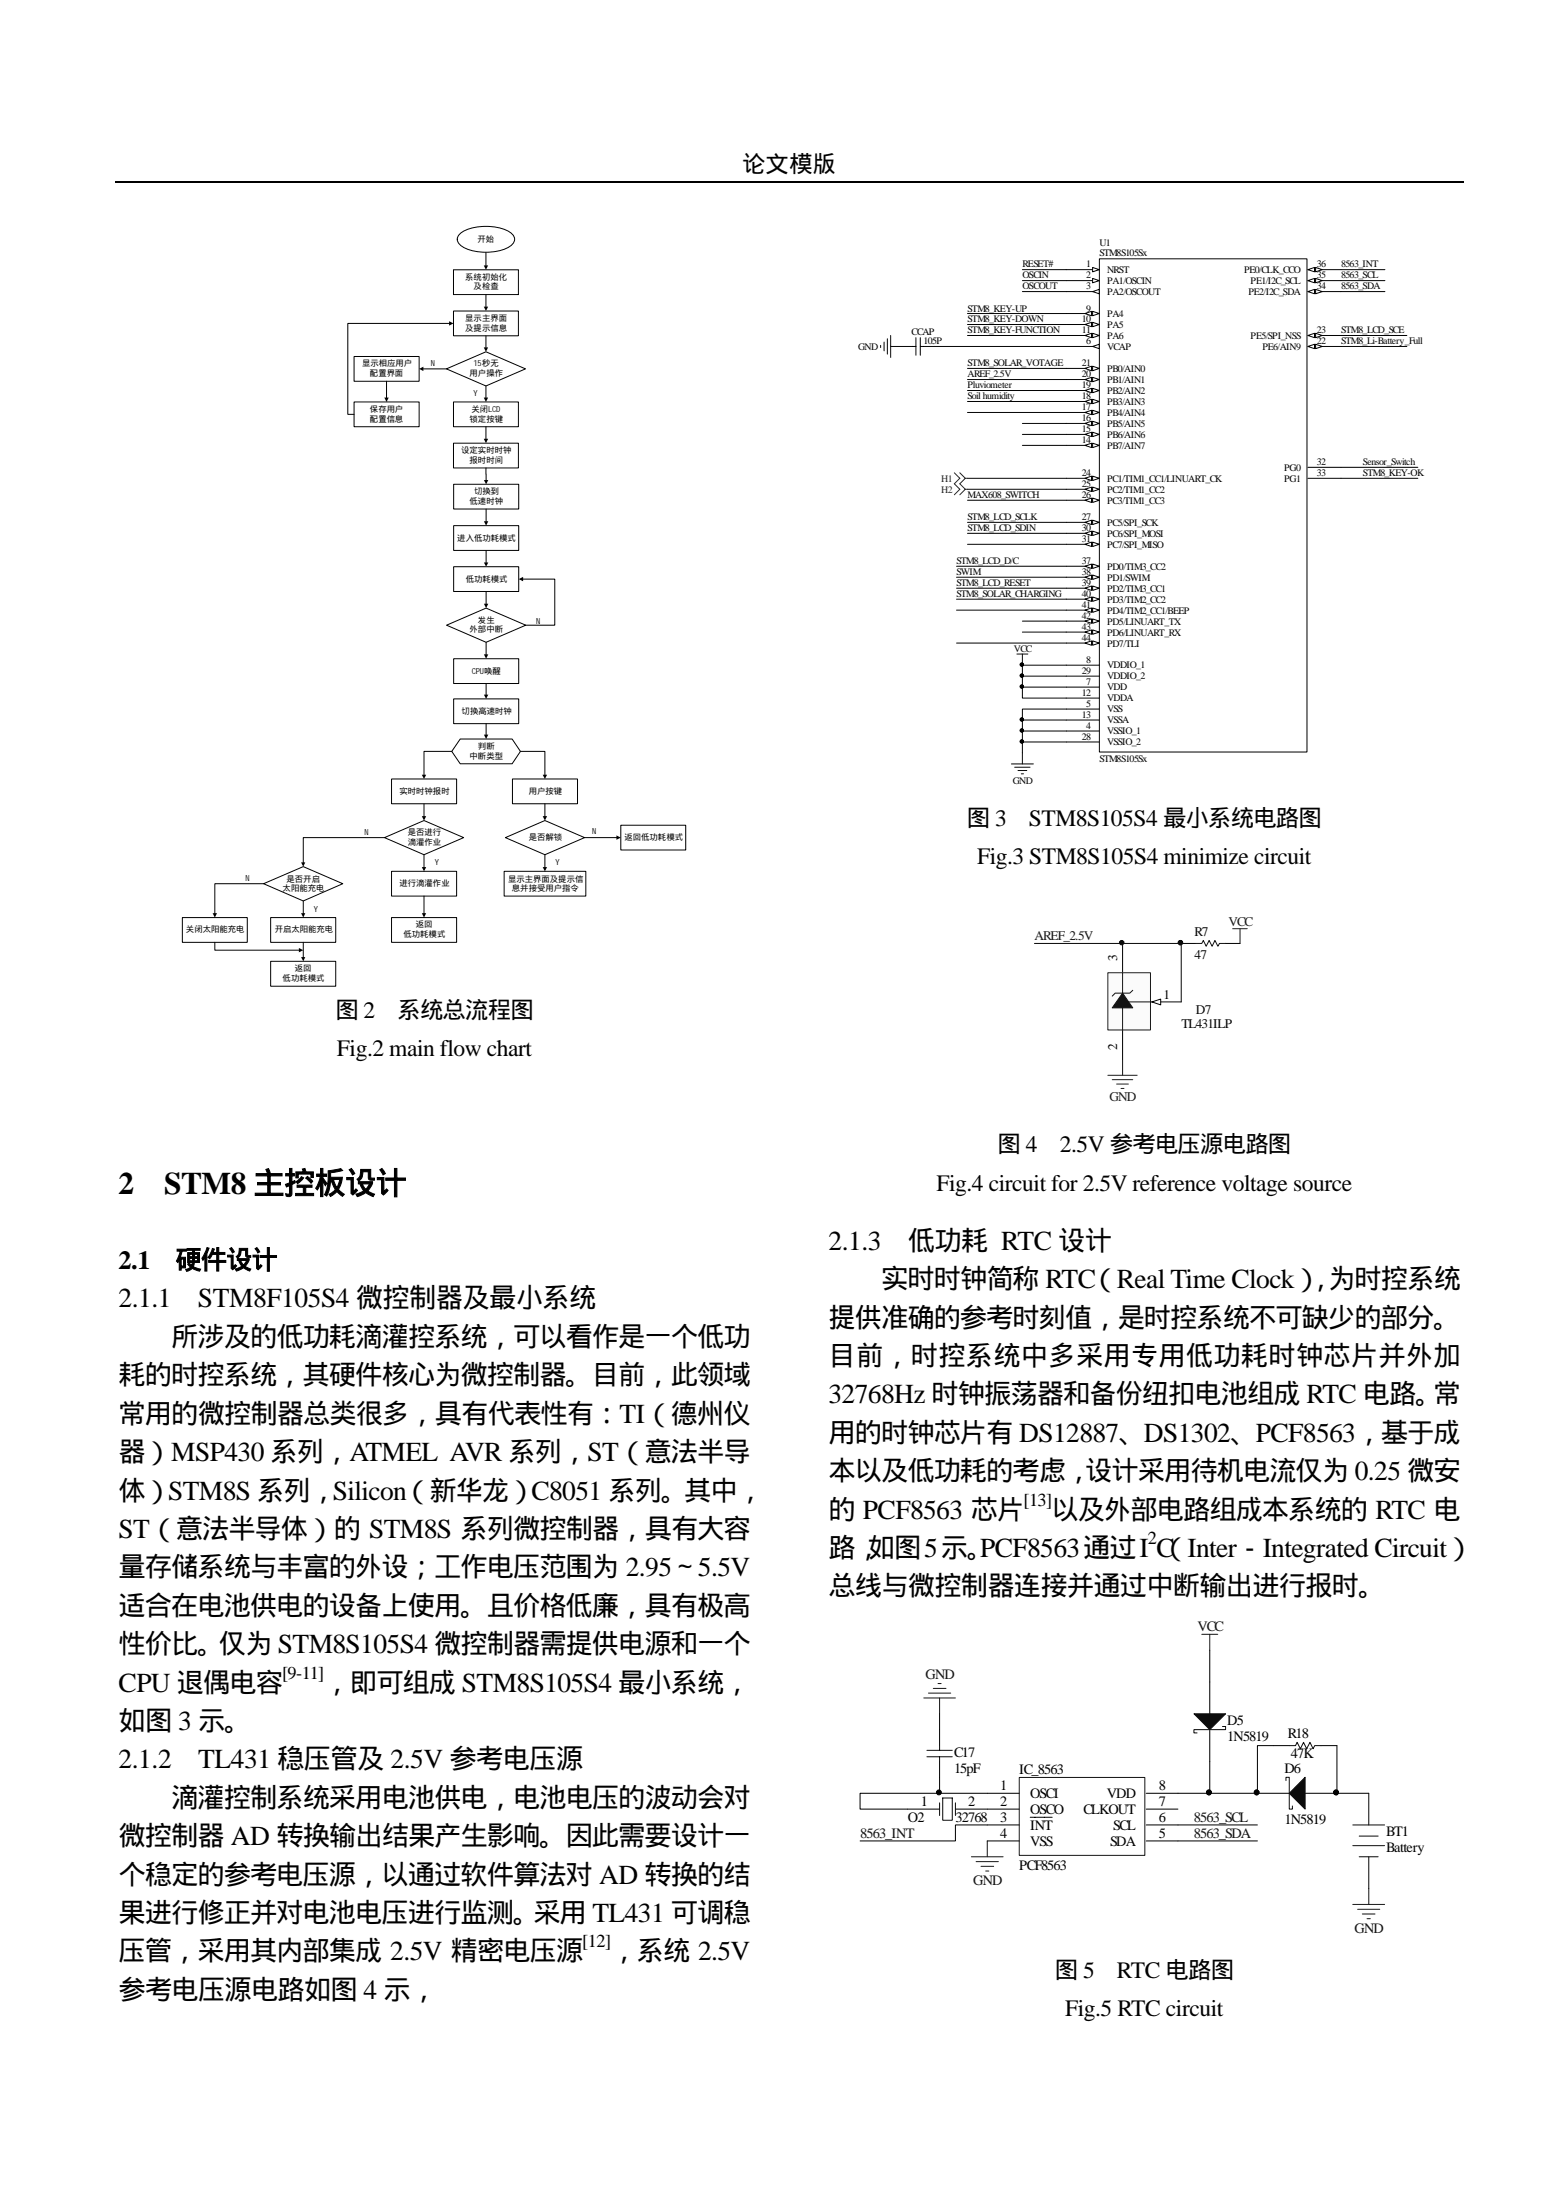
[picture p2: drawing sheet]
<svg xmlns="http://www.w3.org/2000/svg" width="210mm" height="297mm" viewBox="0 0 210 297" stroke-linecap="round" stroke-linejoin="round" font-family="sans-serif">
<path d="M15.5 24.6h182" fill="none" stroke="#000" stroke-width=".25"/>
<path d="M61.2 36.4h8.8v3.4h-8.8z" fill="#fff"/>
<path d="M61.2 36.4h8.8v3.4h-8.8zM65.6 34.1v1.8" fill="none" stroke="#000" stroke-width=".13"/>
<path d="M65.3 35.8h.6l-.3 .6z" fill="#000"/>
<path d="M62.1 31.5a6.7 6.7 0 0 1 7 0 .94 .94 0 0 1 0 1.6 6.7 6.7 0 0 1-7 0 .94 .94 0 0 1 0-1.6z" fill-rule="evenodd" fill="#fff"/>
<path d="M62.1 31.5a6.7 6.7 0 0 1 7 0 .94 .94 0 0 1 0 1.6 6.7 6.7 0 0 1-7 0 .94 .94 0 0 1 0-1.6z" fill="none" stroke="#000" stroke-width=".13"/>
<path d="M61.2 42h8.8v3.3h-8.8z" fill="#fff"/>
<path d="M65.6 39.8v1.7M61.2 42h8.8v3.3h-8.8z" fill="none" stroke="#000" stroke-width=".13"/>
<path d="M65.3 41.4h.6l-.3 .6z" fill="#000"/>
<path d="M60.3 49.8l5.3-2.3 5.3 2.3-5.3 2.3z" fill-rule="evenodd" fill="#fff"/>
<path d="M60.3 49.8l5.3-2.3 5.3 2.3-5.3 2.3z" fill="none" stroke="#000" stroke-width=".13"/>
<path d="M61.2 54.3h8.8v3.3h-8.8z" fill="#fff"/>
<path d="M61.2 54.3h8.8v3.3h-8.8zM65.6 45.3v1.7M65.6 52.1v1.7" fill="none" stroke="#000" stroke-width=".13"/>
<path d="M65.3 46.9h.6l-.3 .6zM65.3 53.7h.6l-.3 .6z" fill="#000"/>
<path d="M61.2 71h8.8v3.3h-8.8z" fill="#fff"/>
<path d="M61.2 71h8.8v3.3h-8.8z" fill="none" stroke="#000" stroke-width=".13"/>
<path d="M61.2 59.8h8.8v3.4h-8.8z" fill="#fff"/>
<path d="M61.2 59.8h8.8v3.4h-8.8z" fill="none" stroke="#000" stroke-width=".13"/>
<path d="M61.2 76.5h8.8v3.4h-8.8z" fill="#fff"/>
<path d="M65.6 57.6v1.7M61.2 76.5h8.8v3.4h-8.8zM65.6 74.3v1.7" fill="none" stroke="#000" stroke-width=".13"/>
<path d="M65.3 59.2h.6l-.3 .6zM65.3 75.9h.6l-.3 .6z" fill="#000"/>
<path d="M47.8 48.1h8.8v3.4h-8.8z" fill="#fff"/>
<path d="M47.8 48.1h8.8v3.4h-8.8zM57.1 49.8h3.2" fill="none" stroke="#000" stroke-width=".13"/>
<path d="M56.6 49.8l.5-.3v.6z" fill="#000"/>
<path d="M47.8 54.3h8.8v3.3h-8.8z" fill="#fff"/>
<path d="M47.8 54.3h8.8v3.3h-8.8z" fill="none" stroke="#000" stroke-width=".13"/>
<path d="M60.3 84.4l5.3-2.3 5.4 2.3-5.4 2.3z" fill-rule="evenodd" fill="#fff"/>
<path d="M60.3 84.4l5.3-2.3 5.4 2.3-5.4 2.3z" fill="none" stroke="#000" stroke-width=".13"/>
<path d="M61.2 88.9h8.8v3.4h-8.8z" fill="#fff"/>
<path d="M61.2 88.9h8.8v3.4h-8.8z" fill="none" stroke="#000" stroke-width=".13"/>
<path d="M61.2 94.4h8.8v3.3h-8.8z" fill="#fff"/>
<path d="M61.2 94.4h8.8v3.3h-8.8z" fill="none" stroke="#000" stroke-width=".13"/>
<path d="M62.1 99.8h7l1.2 1.7-1.2 1.6h-7l-1.1-1.6z" fill-rule="evenodd" fill="#fff"/>
<path d="M65.6 79.9v1.7M70.5 78.2h4.4v6.2h-3.9M62.1 99.8h7l1.2 1.7-1.2 1.6h-7l-1.1-1.6zM65.6 86.7v1.7M65.6 92.3v1.6M65.6 97.7v1.6" fill="none" stroke="#000" stroke-width=".13"/>
<path d="M70 78.2l.6-.3v.6zM65.3 81.5h.6l-.3 .6zM65.3 88.3h.6l-.3 .6zM65.3 93.8h.6l-.3 .6zM65.3 99.2h.6l-.3 .6z" fill="#000"/>
<path d="M52.9 105.2h8.7v3.3h-8.7z" fill="#fff"/>
<path d="M52.9 105.2h8.7v3.3h-8.7z" fill="none" stroke="#000" stroke-width=".13"/>
<path d="M69.2 105.2h8.8v3.3h-8.8z" fill="#fff"/>
<path d="M61 101.5h-3.8v3.2M69.2 105.2h8.8v3.3h-8.8zM70.3 101.5h3.3v3.2" fill="none" stroke="#000" stroke-width=".13"/>
<path d="M56.9 104.6h.6l-.3 .6zM73.3 104.6h.6l-.3 .6z" fill="#000"/>
<path d="M68.2 113.1l5.4-2.3 5.3 2.3-5.3 2.3z" fill-rule="evenodd" fill="#fff"/>
<path d="M68.2 113.1l5.4-2.3 5.3 2.3-5.3 2.3zM73.6 108.5v1.8" fill="none" stroke="#000" stroke-width=".13"/>
<path d="M73.3 110.2h.6l-.3 .6z" fill="#000"/>
<path d="M51.9 113.1l5.3-2.3 5.4 2.3-5.4 2.3z" fill-rule="evenodd" fill="#fff"/>
<path d="M51.9 113.1l5.3-2.3 5.4 2.3-5.4 2.3zM57.2 108.5v1.8" fill="none" stroke="#000" stroke-width=".13"/>
<path d="M56.9 110.2h.6l-.3 .6z" fill="#000"/>
<path d="M52.9 117.6h8.7v3.4h-8.7z" fill="#fff"/>
<path d="M52.9 117.6h8.7v3.4h-8.7zM57.2 115.4v1.7M78.9 113.1h4.4" fill="none" stroke="#000" stroke-width=".13"/>
<path d="M56.9 117.1h.6l-.3 .5zM83.2 112.8l.6 .3-.6 .3z" fill="#000"/>
<path d="M68.1 117.6h11v3.4h-11z" fill="#fff"/>
<path d="M68.1 117.6h11v3.4h-11z" fill="none" stroke="#000" stroke-width=".13"/>
<path d="M52.9 123.9h8.7v3.3h-8.7z" fill="#fff"/>
<path d="M52.2 51.5v2.3M60.7 43.7h-13.8v12.2h.9M73.6 115.4v1.7M52.9 123.9h8.7v3.3h-8.7zM57.2 121v2.4" fill="none" stroke="#000" stroke-width=".13"/>
<path d="M51.9 53.7h.6l-.3 .6zM60.6 43.4l.6 .3-.6 .3zM73.3 117.1h.6l-.3 .5zM56.9 123.3h.6l-.3 .6z" fill="#000"/>
<path d="M83.8 111.4h8.8v3.4h-8.8z" fill="#fff"/>
<path d="M83.8 111.4h8.8v3.4h-8.8z" fill="none" stroke="#000" stroke-width=".13"/>
<path d="M61.2 65.4h8.8v3.3h-8.8z" fill="#fff"/>
<path d="M61.2 65.4h8.8v3.3h-8.8zM65.6 63.2v1.7M65.6 68.7v1.7M51.9 113.1h-11v3.4" fill="none" stroke="#000" stroke-width=".13"/>
<path d="M65.3 64.8h.6l-.3 .6zM65.3 70.4h.6l-.3 .6zM40.6 116.4h.6l-.3 .6z" fill="#000"/>
<path d="M35.6 119.3l5.3-2.3 5.4 2.3-5.4 2.3z" fill-rule="evenodd" fill="#fff"/>
<path d="M35.6 119.3l5.3-2.3 5.4 2.3-5.4 2.3z" fill="none" stroke="#000" stroke-width=".13"/>
<path d="M36.5 123.9h8.8v3.3h-8.8z" fill="#fff"/>
<path d="M36.5 123.9h8.8v3.3h-8.8zM40.9 121.6v1.8" fill="none" stroke="#000" stroke-width=".13"/>
<path d="M40.6 123.3h.6l-.3 .6z" fill="#000"/>
<path d="M36.5 129.8h8.8v3.4h-8.8z" fill="#fff"/>
<path d="M36.5 129.8h8.8v3.4h-8.8zM40.9 127.2v2.1" fill="none" stroke="#000" stroke-width=".13"/>
<path d="M40.6 129.2h.6l-.3 .6z" fill="#000"/>
<path d="M24.6 123.9h8.8v3.3h-8.8z" fill="#fff"/>
<g fill="none" stroke="#000" stroke-width=".13">
<path d="M138 36.4h5.9M138 37.9h5.9M138 39.4h5.9M181 36.4h5.9M181 37.9h5.9M181 39.4h5.9M121.7 46.8h1.9M123.6 45.6v2.4M124.2 46.8h19.7M124.2 45.6v2.4M130.6 55.7h13.3M138 57.2h5.9"/>
<path d="M138 58.7h5.9M181 45.3h8.9M181 46.8h8.9M138 60.1h5.9M181 63.1h10.4M181 64.6h10.4M138 91.3v1.5h5.9M138 98.7v1.5h5.9M138 83.9h5.9M138 85.3h5.9M143.9 97.2h-5.9v1.5h5.9M143.9 95.7h-5.9v1.5"/>
<path d="M35.6 119.3h-6.6v4.1M24.6 123.9h8.8v3.3h-8.8zM29 127.2v1.1h11.4"/>
</g>
<path d="M28.7 123.3h.6l-.3 .6zM40.3 128l.6 .3-.6 .3z" fill="#000"/>
<path d="M118.9 46.6v.3M119.3 46.2v1.2M119.8 45.7v2.1M120.2 45.3v3M120.2 46.8h1.5M137.3 88.3h1.4M138 88.3v1.5M136.5 103.1h3M137 103.6h2M137.4 104h1.2M137.9 104.5h.3M138 101.7v1.4" fill="none" stroke="#050505" stroke-width=".13"/>
<g fill="#000" stroke="#000" stroke-width=".13">
<path d="M137.8 97l.1-.1 .2 .1v.3h-.3l-.1-.1z" fill-rule="evenodd"/>
<path d="M137.8 98.5l.1-.1 .2 .1v.3h-.3l-.1-.2z" fill-rule="evenodd"/>
<path d="M137.8 97l.1-.1 .2 .1v.3h-.3l-.1-.1z" fill-rule="evenodd"/>
<path d="M137.8 89.6h.3v.3l-.2 .1-.1-.1-.1-.2z" fill-rule="evenodd"/>
<path d="M137.8 92.5h.3v.4h-.2h-.1l-.1-.2z" fill-rule="evenodd"/>
<path d="M137.8 91.1h.3v.3h-.2h-.1l-.1-.2z" fill-rule="evenodd"/>
<path d="M137.8 98.5l.1-.1 .2 .1v.3h-.3l-.1-.2z" fill-rule="evenodd"/>
<circle cx="137.9" cy="100.1" r=".22"/>
</g>
<path d="M148.4 35h28v66.5h-28z" fill="#fff"/>
<path d="M148.4 34.9h28v66.6h-28z" fill="none" stroke="#050505" stroke-width=".13"/>
<path d="M143.9 36.4h4.5" fill="none" stroke="#000" stroke-width=".13"/>
<path d="M147.5 36.1l.9 .3-.9 .3z" fill="#fff" stroke="#000" stroke-width=".13"/>
<path d="M143.9 37.9h4.5" fill="none" stroke="#000" stroke-width=".13"/>
<path d="M147.5 37.6l.9 .3-.9 .3z" fill="#fff" stroke="#000" stroke-width=".13"/>
<path d="M143.9 39.4h4.5" fill="none" stroke="#000" stroke-width=".13"/>
<path d="M147.5 39.4l.9-.3v.6z" fill="#fff" stroke="#000" stroke-width=".13"/>
<path d="M143.9 42.3h4.5" fill="none" stroke="#000" stroke-width=".13"/>
<g fill="#fff" stroke="#000" stroke-width=".13">
<path d="M147.5 42l.9 .3-.9 .3z"/>
<path d="M146.5 42.3l.8-.3v.6z"/>
</g>
<path d="M143.9 43.8h4.5" fill="none" stroke="#000" stroke-width=".13"/>
<g fill="#fff" stroke="#000" stroke-width=".13">
<path d="M147.5 43.5l.9 .3-.9 .3z"/>
<path d="M146.5 43.8l.8-.3v.6z"/>
</g>
<path d="M143.9 45.3h4.5" fill="none" stroke="#000" stroke-width=".13"/>
<g fill="#fff" stroke="#000" stroke-width=".13">
<path d="M147.5 45l.9 .3-.9 .3z"/>
<path d="M146.5 45.3l.8-.3v.6z"/>
</g>
<path d="M143.9 46.8h4.5" fill="none" stroke="#000" stroke-width=".13"/>
<path d="M147.5 46.8l.9-.3v.6z" fill="#fff" stroke="#000" stroke-width=".13"/>
<path d="M143.9 49.7h4.5" fill="none" stroke="#000" stroke-width=".13"/>
<g fill="#fff" stroke="#000" stroke-width=".13">
<path d="M147.5 49.4l.9 .3-.9 .4z"/>
<path d="M146.5 49.7l.8-.3v.7z"/>
</g>
<path d="M143.9 51.2h4.5" fill="none" stroke="#000" stroke-width=".13"/>
<g fill="#fff" stroke="#000" stroke-width=".13">
<path d="M147.5 50.9l.9 .3-.9 .3z"/>
<path d="M146.5 51.2l.8-.3v.6z"/>
</g>
<path d="M143.9 52.7h4.5" fill="none" stroke="#000" stroke-width=".13"/>
<g fill="#fff" stroke="#000" stroke-width=".13">
<path d="M147.5 52.4l.9 .3-.9 .3z"/>
<path d="M146.5 52.7l.8-.3v.6z"/>
</g>
<path d="M143.9 54.2h4.5" fill="none" stroke="#000" stroke-width=".13"/>
<g fill="#fff" stroke="#000" stroke-width=".13">
<path d="M147.5 53.9l.9 .3-.9 .3z"/>
<path d="M146.5 54.2l.8-.3v.6z"/>
</g>
<path d="M143.9 55.7h4.5" fill="none" stroke="#000" stroke-width=".13"/>
<g fill="#fff" stroke="#000" stroke-width=".13">
<path d="M147.5 55.4l.9 .3-.9 .3z"/>
<path d="M146.5 55.7l.8-.3v.6z"/>
</g>
<path d="M143.9 57.2h4.5" fill="none" stroke="#000" stroke-width=".13"/>
<g fill="#fff" stroke="#000" stroke-width=".13">
<path d="M147.5 56.9l.9 .3-.9 .3z"/>
<path d="M146.5 57.2l.8-.3v.6z"/>
</g>
<path d="M143.9 58.7h4.5" fill="none" stroke="#000" stroke-width=".13"/>
<g fill="#fff" stroke="#000" stroke-width=".13">
<path d="M147.5 58.4l.9 .3-.9 .2z"/>
<path d="M146.5 58.7l.8-.3v.5z"/>
</g>
<path d="M143.9 60.1h4.5" fill="none" stroke="#000" stroke-width=".13"/>
<g fill="#fff" stroke="#000" stroke-width=".13">
<path d="M147.5 59.8l.9 .3-.9 .3z"/>
<path d="M146.5 60.1l.8-.3v.6z"/>
</g>
<path d="M143.9 64.6h4.5" fill="none" stroke="#000" stroke-width=".13"/>
<g fill="#fff" stroke="#000" stroke-width=".13">
<path d="M147.5 64.3l.9 .3-.9 .3z"/>
<path d="M146.5 64.6l.8-.3v.6z"/>
</g>
<path d="M143.9 66.1h4.5" fill="none" stroke="#000" stroke-width=".13"/>
<g fill="#fff" stroke="#000" stroke-width=".13">
<path d="M147.5 65.8l.9 .3-.9 .3z"/>
<path d="M146.5 66.1l.8-.3v.6z"/>
</g>
<path d="M143.9 67.5h4.5" fill="none" stroke="#000" stroke-width=".13"/>
<g fill="#fff" stroke="#000" stroke-width=".13">
<path d="M147.5 67.2l.9 .3-.9 .3z"/>
<path d="M146.5 67.5l.8-.3v.6z"/>
</g>
<path d="M143.9 70.5h4.5" fill="none" stroke="#000" stroke-width=".13"/>
<g fill="#fff" stroke="#000" stroke-width=".13">
<path d="M147.5 70.2l.9 .3-.9 .3z"/>
<path d="M146.5 70.5l.8-.3v.6z"/>
</g>
<path d="M143.9 72h4.5" fill="none" stroke="#000" stroke-width=".13"/>
<g fill="#fff" stroke="#000" stroke-width=".13">
<path d="M147.5 71.7l.9 .3-.9 .3z"/>
<path d="M146.5 72l.8-.3v.6z"/>
</g>
<path d="M143.9 73.5h4.5" fill="none" stroke="#000" stroke-width=".13"/>
<g fill="#fff" stroke="#000" stroke-width=".13">
<path d="M147.5 73.2l.9 .3-.9 .3z"/>
<path d="M146.5 73.5l.8-.3v.6z"/>
</g>
<path d="M143.9 76.5h4.5" fill="none" stroke="#000" stroke-width=".13"/>
<g fill="#fff" stroke="#000" stroke-width=".13">
<path d="M147.5 76.2l.9 .3-.9 .3z"/>
<path d="M146.5 76.5l.8-.3v.6z"/>
</g>
<path d="M143.9 77.9h4.5" fill="none" stroke="#000" stroke-width=".13"/>
<g fill="#fff" stroke="#000" stroke-width=".13">
<path d="M147.5 77.6l.9 .3-.9 .3z"/>
<path d="M146.5 77.9l.8-.3v.6z"/>
</g>
<path d="M143.9 79.4h4.5" fill="none" stroke="#000" stroke-width=".13"/>
<g fill="#fff" stroke="#000" stroke-width=".13">
<path d="M147.5 79.1l.9 .3-.9 .3z"/>
<path d="M146.5 79.4l.8-.3v.6z"/>
</g>
<path d="M143.9 80.9h4.5" fill="none" stroke="#000" stroke-width=".13"/>
<g fill="#fff" stroke="#000" stroke-width=".13">
<path d="M147.5 80.6l.9 .3-.9 .3z"/>
<path d="M146.5 80.9l.8-.3v.6z"/>
</g>
<path d="M143.9 82.4h4.5" fill="none" stroke="#000" stroke-width=".13"/>
<g fill="#fff" stroke="#000" stroke-width=".13">
<path d="M147.5 82.1l.9 .3-.9 .3z"/>
<path d="M146.5 82.4l.8-.3v.6z"/>
</g>
<path d="M143.9 83.9h4.5" fill="none" stroke="#000" stroke-width=".13"/>
<g fill="#fff" stroke="#000" stroke-width=".13">
<path d="M147.5 83.6l.9 .3-.9 .3z"/>
<path d="M146.5 83.9l.8-.3v.6z"/>
</g>
<path d="M143.9 85.3h4.5" fill="none" stroke="#000" stroke-width=".13"/>
<g fill="#fff" stroke="#000" stroke-width=".13">
<path d="M147.5 85l.9 .3-.9 .3z"/>
<path d="M146.5 85.3l.8-.3v.6z"/>
</g>
<path d="M143.9 86.8h4.5" fill="none" stroke="#000" stroke-width=".13"/>
<g fill="#fff" stroke="#000" stroke-width=".13">
<path d="M147.5 86.5l.9 .3-.9 .3z"/>
<path d="M146.5 86.8l.8-.3v.6z"/>
</g>
<path d="M176.6 39.4h4.4M143.9 89.8h4.5M143.9 91.3h4.5M143.9 92.8h4.5M143.9 94.3h4.5M143.9 95.7h4.5M143.9 97.2h4.5M143.9 98.7h4.5M143.9 100.2h4.5" fill="none" stroke="#000" stroke-width=".13"/>
<g fill="#fff" stroke="#000" stroke-width=".13">
<path d="M176.6 39.4l.8-.3v.6z"/>
<path d="M177.6 39.1l.9 .3-.9 .3z"/>
</g>
<path d="M176.6 37.9h4.4" fill="none" stroke="#000" stroke-width=".13"/>
<g fill="#fff" stroke="#000" stroke-width=".13">
<path d="M176.6 37.9l.8-.3v.6z"/>
<path d="M177.6 37.6l.9 .3-.9 .3z"/>
</g>
<path d="M176.6 36.4h4.4" fill="none" stroke="#000" stroke-width=".13"/>
<g fill="#fff" stroke="#000" stroke-width=".13">
<path d="M176.6 36.4l.8-.3v.6z"/>
<path d="M177.6 36.1l.9 .3-.9 .3z"/>
</g>
<path d="M176.6 46.8h4.4" fill="none" stroke="#000" stroke-width=".13"/>
<g fill="#fff" stroke="#000" stroke-width=".13">
<path d="M176.6 46.8l.8-.3v.6z"/>
<path d="M177.6 46.5l.9 .3-.9 .3z"/>
</g>
<path d="M176.6 45.3h4.4" fill="none" stroke="#000" stroke-width=".13"/>
<g fill="#fff" stroke="#000" stroke-width=".13">
<path d="M176.6 45.3l.8-.3v.6z"/>
<path d="M177.6 45l.9 .3-.9 .3z"/>
</g>
<g fill="none" stroke="#000" stroke-width=".13">
<path d="M130.6 45.3h13.3M130.6 43.8h13.3M130.6 42.3h13.3M130.6 51.2h13.3M130.6 49.7h13.3M130.6 52.7h13.3M130.6 54.2h13.3M129.1 76.5h14.8M129.1 79.4h14.8M129.1 77.9h14.8M130.6 64.6h13.3M130.6 66.1h13.3"/>
<path d="M130.6 67.5h13.3M130.6 70.5h13.3M130.6 72h13.3M130.6 73.5h13.3M176.6 63.1h4.4M176.6 64.6h4.4M129.1 80.9h14.8M129.1 82.4h14.8M129.1 86.8h14.8M138 92.8v1.5h5.9M143.9 89.8h-5.9v1.5h5.9M138 100.2v1.5"/>
<path d="M155.5 135.3h3.9"/>
</g>
<g fill="#000" stroke="#000" stroke-width=".13">
<path d="M137.8 89.6h.3v.3l-.2 .1-.1-.1-.1-.2z" fill-rule="evenodd"/>
<path d="M137.8 91.1h.3v.3h-.2h-.1l-.1-.2z" fill-rule="evenodd"/>
<path d="M137.8 92.5h.3v.4h-.2h-.1l-.1-.2z" fill-rule="evenodd"/>
<circle cx="137.9" cy="100.1" r=".22"/>
</g>
<path d="M128.8 63.8l.8 .8-.8 .7 .8 .8-.8 .7M129.6 63.8l.7 .8M130.3 64.6l-.7 .7 .7 .8M130.3 64.6h.3M130.3 66.1l-.7 .7M130.3 66.1h.3" fill="none" stroke="#262626" stroke-width=".13"/>
<path d="M166.4 125.4h2M167.4 125.4v2" fill="none" stroke="#1b1b1b" stroke-width=".13"/>
<path d="M155.5 135.3l1.2-.4v.8z" fill="#fefefe" stroke="#000" stroke-width=".13"/>
<path d="M151.5 127.4v3.9M151.5 139.2v4" fill="none" stroke="#000" stroke-width=".13"/>
<path d="M149.6 131.4h5.7v7.7h-5.7z" fill="#fafafa"/>
<path d="M149.5 131.3h5.8v7.8h-5.8zM149.5 145.2h4M150.1 145.8h2.8M150.7 146.4h1.6M151.3 147h.4M151.5 143.2v2" fill="none" stroke="#1b1b1b" stroke-width=".13"/>
<path d="M151.5 131.3v7.9M152.3 135.3h3.2M152.9 133.7l-.4 .4h-2l-.4 .4M161.4 127.4h.8l.2-.4 .4 .8 .4-.8 .4 .8 .4-.8 .4 .8 .2-.4h.8" fill="none" stroke="#121212" stroke-width=".13"/>
<path d="M151.5 134.1l1.4 2h-2.8z" fill="#121212" stroke="#121212" stroke-width=".13"/>
<g fill="#090909" stroke="#090909" stroke-width=".13">
<circle cx="151.4" cy="127.3" r=".3"/>
<circle cx="159.3" cy="127.3" r=".3"/>
</g>
<path d="M159.4 127.4h2M165.4 127.4h2M126.8 233.5v2.2M126.8 237.8v2.2M163.3 227.1v4.3M163.3 233.5v4.3M171.9 235.7h2.1M178.3 235.7h2.2M169.7 242.1h4.3M176.2 242.1h4.3" fill="none" stroke="#000" stroke-width=".13"/>
<path d="M139.6 127.4h19.8v7.9" fill="none" stroke="#090909" stroke-width=".13"/>
<path d="M125.1 236.3h3.4M125.1 237.2h3.4M126.8 235.7v.6M126.8 237.2v.6M165 233.1h.4v.4h-4.2v.5h.4M174 235.7h.9l.2-.5 .4 .9 .5-.9 .4 .9 .4-.9 .4 .9 .3-.4h.8M173.6 240.4v-.4h.4v4.3h.5v-.5" fill="none" stroke="#0b0b0b" stroke-width=".13"/>
<g fill="none" stroke="#141414" stroke-width=".13">
<path d="M124.7 229.3h4.3M125.3 228.6h3M126 228h1.7M126.6 227.3h.4M126.8 229.3v2.1M162.2 220.7h2.2M163.3 220.7v2.1M131.1 250.7h4.3M131.8 251.4h3M132.4 252h1.7M133.1 252.6h.4M133.3 248.6v2.1"/>
<path d="M182.6 257.1h4.3M183.3 257.8h2.9M183.9 258.4h1.7M184.5 259.1h.5M184.8 255v2.1"/>
</g>
<g fill="#0b0b0b" stroke="#0b0b0b" stroke-width=".13">
<path d="M161.2 231.4h4.2l-2.1 2.1z"/>
<path d="M176.2 240v4.3l-2.2-2.2z"/>
</g>
<path d="M163.3 237.8v4.3h-4.3M171.9 235.7h-2.2v6.4h-6.4" fill="none" stroke="#010101" stroke-width=".13"/>
<g fill="#010101" stroke="#010101" stroke-width=".13">
<circle cx="163.2" cy="242" r=".33"/>
<circle cx="180.4" cy="242" r=".33"/>
<circle cx="169.6" cy="242" r=".32"/>
</g>
<path d="M137.6 240h16.9v10.5h-16.9z" fill="#fff"/>
<path d="M137.6 240h16.9v10.5h-16.9z" fill="none" stroke="#141414" stroke-width=".13"/>
<path d="M122.5 244.3h4.3M129 244.3h8.6M133.3 242.1h4.3M133.3 246.4h4.3M133.3 248.6h4.3M139.1 245.4h2.9M154.7 242.1h4.3M154.7 244.3h4.3M154.7 246.4h4.3M154.7 248.6h4.3M184.8 242.1v4.3M184.8 250.7v4.3" fill="none" stroke="#000" stroke-width=".13"/>
<path d="M126.8 243.4v1.7M127.3 242.8h1.2v3h-1.2zM129 243.4v1.7M182.6 249.2h4.3M182.6 246.4h4.3M183.5 247.9h2.5M183.5 250.7h2.5" fill="none" stroke="#0b0b0b" stroke-width=".13"/>
<path d="M126.8 231.4v2.1M126.8 240v2.1M163.3 222.8v4.3M180.5 235.7v6.4h4.3M133.3 242.1h-17.2v2.2h6.4M133.3 246.4h-4.3v2.2h-12.9M159 246.4h10.7M159 248.6h10.7" fill="none" stroke="#010101" stroke-width=".13"/>
<g fill="#010101" stroke="#010101" stroke-width=".13">
<circle cx="180.4" cy="242" r=".33"/>
<circle cx="126.7" cy="242" r=".33"/>
</g>
<g font-size="4.2">
<text x="16" y="161.2">2</text>
<text x="22.2" y="161.2">STM8 主控板设计</text>
</g>
<g font-size="3.7">
<text x="111.8" y="168.7">2.1.3</text>
<text x="118.9" y="173.9">实时时钟简称 RTC（Real Time Clock）</text>
<text x="122.6" y="168.7">低功耗 RTC 设计</text>
<text x="176.5" y="173.9">，为时控系统</text>
<text x="16" y="176.5">2.1.1</text>
<text x="26.7" y="176.5">STM8F105S4 微控制器及最小系统</text>
<text x="111.8" y="179.1">提供准确的参考时刻值，是时控系统不可缺少的部分。</text>
<text x="23.1" y="181.7">所涉及的低功耗滴灌控系统，可以看作是一个低功</text>
<text x="111.8" y="184.3">目前，时控系统中多采用专用低功耗时钟芯片并外加</text>
<text x="16" y="186.9">耗的时控系统，其硬件核心为微控制器。目前，此领域</text>
<text x="111.8" y="189.5">32768Hz 时钟振荡器和备份纽扣电池组成 RTC 电路。常</text>
<text x="16" y="197.3">器）MSP430 系列，ATMEL AVR 系列，ST（意法半导</text>
<text x="16" y="192.1">常用的微控制器总类很多，具有代表性有：TI（德州仪</text>
<text x="111.8" y="194.7">用的时钟芯片有 DS12887、DS1302、PCF8563，基于成</text>
<text x="16" y="202.5">体）STM8S 系列，Silicon（新华龙）C8051 系列。其中，</text>
<text x="111.8" y="199.9">本以及低功耗的考虑，设计采用待机电流仅为 0.25 微安</text>
<text x="16" y="207.6">ST（意法半导体）的 STM8S 系列微控制器，具有大容</text>
<text x="111.8" y="205">的 PCF8563 芯片</text>
<text x="141.9" y="205">以及外部电路组成本系统的 RTC 电</text>
<text x="16" y="212.8">量存储系统与丰富的外设；工作电压范围为 2.95～5.5V</text>
<text x="111.8" y="215.4">总线与微控制器连接并通过中断输出进行报时。</text>
<text x="111.8" y="210.2">路，</text>
<text x="117.2" y="210.2">如图5示。</text>
<text x="132.3" y="210.2">PCF8563通过I C</text>
<text x="156.7" y="210.2">（Inter－Integrated Circuit）</text>
<text x="16" y="218">适合在电池供电的设备上使用。且价格低廉，具有极高</text>
<text x="16" y="223.2">性价比。仅为 STM8S105S4 微控制器需提供电源和一个</text>
<text x="16" y="228.4">CPU 退偶电容</text>
<text x="16" y="233.6">如图 3 示。</text>
<text x="43.7" y="228.4">，即可组成 STM8S105S4 最小系统，</text>
<text x="16" y="238.8">2.1.2</text>
<text x="26.7" y="238.8">TL431 稳压管及 2.5V 参考电压源</text>
<text x="23.1" y="243.9">滴灌控制系统采用电池供电，电池电压的波动会对</text>
<text x="16" y="249.1">微控制器 AD 转换输出结果产生影响。因此需要设计一</text>
<text x="16" y="254.3">个稳定的参考电压源，以通过软件算法对 AD 转换的结</text>
<text x="16" y="259.5">果进行修正并对电池电压进行监测。采用 TL431 可调稳</text>
<text x="16" y="264.7">压管，采用其内部集成 2.5V 精密电压源</text>
<text x="16" y="269.9">参考电压源电路如图 4 示，</text>
<text x="82.4" y="264.7">，系统 2.5V</text>
</g>
<g font-size="3.5">
<text x="16" y="171.3">2.1</text>
<text x="23.7" y="171.3">硬件设计</text>
</g>
<g font-size="3.2">
<text x="100.2" y="23.2">论文模版</text>
<text x="130.5" y="111.5">图 3</text>
<text x="138.9" y="111.5">STM8S105S4 最小系统电路图</text>
<text x="131.9" y="116.6">Fig.3 STM8S105S4 minimize circuit</text>
<text x="45.3" y="137.4">图 2</text>
<text x="53.7" y="137.4">系统总流程图</text>
<text x="45.5" y="142.6">Fig.2 main flow chart</text>
<text x="134.7" y="155.6">图 4</text>
<text x="143" y="155.6">2.5V 参考电压源电路图</text>
<text x="126.4" y="160.7">Fig.4 circuit for 2.5V reference voltage source</text>
<text x="142.4" y="267.1">图 5</text>
<text x="150.8" y="267.1">RTC 电路图</text>
<text x="143.8" y="272.2">Fig.5 RTC circuit</text>
</g>
<g font-size="2.5">
<text x="138.2" y="203.3">[13]</text>
<text x="154.9" y="208.5">2</text>
<text x="38.1" y="226.6">[9-11]</text>
<text x="78.6" y="262.9">[12]</text>
</g>
<g font-size="1.9" fill="#141414">
<text x="161.6" y="220.3">VCC</text>
<text x="124.9" y="226.7">GND</text>
<text x="161.2" y="246">8563_SCL</text>
<text x="116.1" y="248.1">8563_INT</text>
<text x="161.2" y="248.1">8563_SDA</text>
<text x="131.4" y="254.6">GND</text>
<text x="182.9" y="261">GND</text>
</g>
<g font-size="1.9" fill="#010101">
<text x="165.7" y="232.9">D5</text>
<text x="128.8" y="239.4">15pF</text>
<text x="128.8" y="237.2">C17</text>
<text x="137.6" y="239.6">IC_8563</text>
<text x="165.7" y="235.1">1N5819</text>
<text x="173.4" y="239.4">D6</text>
<text x="173.8" y="234.6">R18</text>
<text x="174.2" y="237.4">47K</text>
<text x="122.6" y="246">O2</text>
<text x="129" y="246">32768</text>
<text x="173.4" y="246.2">1N5819</text>
<text x="187.1" y="247.9">BT1</text>
<text x="187.1" y="250.1">Battery</text>
<text x="137.6" y="252.4">PCF8563</text>
</g>
<g font-size="1.9">
<text x="124.3" y="243.9">1</text>
<text x="130.7" y="243.9">2</text>
<text x="135" y="241.7">1</text>
<text x="135" y="243.9">2</text>
<text x="135" y="246">3</text>
<text x="139.1" y="242.8">OSCI</text>
<text x="139.1" y="244.9">OSCO</text>
<text x="146.3" y="244.9">CLKOUT</text>
<text x="149.4" y="242.8">VDD</text>
<text x="156.4" y="243.9">7</text>
<text x="156.4" y="246">6</text>
<text x="156.4" y="241.7">8</text>
<text x="135" y="248.1">4</text>
<text x="139.1" y="247.1">INT</text>
<text x="139.1" y="249.2">VSS</text>
<text x="149.8" y="249.2">SDA</text>
<text x="150.3" y="247.1">SCL</text>
<text x="156.4" y="248.1">5</text>
</g>
<g font-size="1.8" fill="#1b1b1b">
<text x="165.8" y="125">VCC</text>
<text x="139.6" y="127">AREF_2.5V</text>
<text x="149.8" y="148.7">GND</text>
</g>
<g font-size="1.8">
<text x="150.8" y="129.8" transform="rotate(-90 150.8 129.8)">3</text>
<text x="157.1" y="134.9">1</text>
<text x="150.8" y="141.8" transform="rotate(-90 150.8 141.8)">2</text>
</g>
<g font-size="1.8" fill="#090909">
<text x="161.2" y="129.5">47</text>
<text x="161.2" y="126.4">R7</text>
<text x="161.4" y="136.8">D7</text>
<text x="159.5" y="138.8">TL431ILP</text>
</g>
<g font-size="1.3">
<text x="148.4" y="34.6">STM8S105Sx</text>
<text x="148.4" y="33.1">U1</text>
<text x="146.6" y="36.1">1</text>
<text x="146.6" y="37.6">2</text>
<text x="146.6" y="39.1">3</text>
<text x="149.4" y="36.9">NRST</text>
<text x="149.4" y="38.3">PA1/OSCIN</text>
<text x="149.4" y="39.8">PA2/OSCOUT</text>
<text x="167.9" y="36.9">PE0/CLK_CCO</text>
<text x="168.5" y="39.8">PE2/I2C_SDA</text>
<text x="168.8" y="38.3">PE1/I2C_SCL</text>
<text x="177.8" y="36.1">36</text>
<text x="177.8" y="39.1">34</text>
<text x="177.8" y="37.6">35</text>
<text x="123" y="45.2">CCAP</text>
<text x="124.7" y="46.5">105P</text>
<text x="146.1" y="43.5">10</text>
<text x="146.1" y="45">11</text>
<text x="146.6" y="42.1">9</text>
<text x="146.6" y="46.5">6</text>
<text x="149.4" y="42.8">PA4</text>
<text x="149.4" y="44.3">PA5</text>
<text x="149.4" y="45.8">PA6</text>
<text x="149.4" y="47.2">VCAP</text>
<text x="168.8" y="45.8">PE5/SPI_NSS</text>
<text x="170.4" y="47.2">PE6/AIN9</text>
<text x="177.8" y="45">23</text>
<text x="177.8" y="46.5">22</text>
<text x="146.1" y="49.5">21</text>
<text x="146.1" y="50.9">20</text>
<text x="146.1" y="52.4">19</text>
<text x="146.1" y="53.9">18</text>
<text x="149.4" y="50.2">PB0/AIN0</text>
<text x="149.4" y="51.7">PB1/AIN1</text>
<text x="149.4" y="53.2">PB2/AIN2</text>
<text x="146.1" y="55.4">17</text>
<text x="146.1" y="56.9">16</text>
<text x="146.1" y="58.4">15</text>
<text x="146.1" y="59.9">14</text>
<text x="149.4" y="54.7">PB3/AIN3</text>
<text x="149.4" y="56.1">PB4/AIN4</text>
<text x="149.4" y="57.6">PB5/AIN5</text>
<text x="149.4" y="59.1">PB6/AIN6</text>
<text x="146.1" y="64.3">24</text>
<text x="146.1" y="65.8">25</text>
<text x="149.4" y="60.6">PB7/AIN7</text>
<text x="149.4" y="65">PC1/TIM1_CC1/LINUART_CK</text>
<text x="173.3" y="63.6">PG0</text>
<text x="173.3" y="65">PG1</text>
<text x="177.8" y="62.8">32</text>
<text x="177.8" y="64.3">33</text>
<text x="146.1" y="67.3">26</text>
<text x="146.1" y="70.2">27</text>
<text x="146.1" y="71.7">30</text>
<text x="149.4" y="66.5">PC2/TIM1_CC2</text>
<text x="149.4" y="68">PC3/TIM1_CC3</text>
<text x="149.4" y="71">PC5/SPI_SCK</text>
<text x="146.1" y="73.2">31</text>
<text x="146.1" y="76.2">37</text>
<text x="146.1" y="77.6">38</text>
<text x="149.4" y="72.5">PC6/SPI_MOSI</text>
<text x="149.4" y="73.9">PC7/SPI_MISO</text>
<text x="149.4" y="76.9">PD0/TIM3_CC2</text>
<text x="146.1" y="79.1">39</text>
<text x="146.1" y="80.6">40</text>
<text x="146.1" y="82.1">41</text>
<text x="146.1" y="83.6">42</text>
<text x="149.4" y="78.4">PD1/SWIM</text>
<text x="149.4" y="79.9">PD2/TIM3_CC1</text>
<text x="149.4" y="81.4">PD3/TIM2_CC2</text>
<text x="149.4" y="82.8">PD4/TIM2_CC1/BEEP</text>
<text x="146.1" y="85.1">43</text>
<text x="146.1" y="86.6">44</text>
<text x="146.6" y="89.5">8</text>
<text x="149.4" y="84.3">PD5/LINUART_TX</text>
<text x="149.4" y="85.8">PD6/LINUART_RX</text>
<text x="149.4" y="87.3">PD7/TLI</text>
<text x="146.1" y="91">29</text>
<text x="146.1" y="94">12</text>
<text x="146.6" y="92.5">7</text>
<text x="146.6" y="95.4">5</text>
<text x="149.4" y="90.3">VDDIO_1</text>
<text x="149.4" y="91.7">VDDIO_2</text>
<text x="149.4" y="93.2">VDD</text>
<text x="149.4" y="94.7">VDDA</text>
<text x="146.1" y="96.9">13</text>
<text x="146.1" y="99.9">28</text>
<text x="146.6" y="98.4">4</text>
<text x="149.4" y="96.2">VSS</text>
<text x="149.4" y="97.7">VSSA</text>
<text x="149.4" y="99.2">VSSIO_1</text>
<text x="149.4" y="100.6">VSSIO_2</text>
<text x="148.4" y="102.9">STM8S105Sx</text>
</g>
<g font-size="1.3" fill="#050505">
<text x="138" y="36.1">RESET#</text>
<text x="138" y="37.6">OSCIN</text>
<text x="138" y="39.1">OSCOUT</text>
<text x="181" y="37.6">8563_SCL</text>
<text x="181" y="39.1">8563_SDA</text>
<text x="181" y="36.1">8563_INT</text>
<text x="115.8" y="47.2">GND</text>
<text x="130.6" y="43.5">STM8_KEY-DOWN</text>
<text x="130.6" y="45">STM8_KEY-FUNCTION</text>
<text x="130.6" y="42.1">STM8_KEY-UP</text>
<text x="181" y="45">STM8_LCD_SCE</text>
<text x="181" y="46.5">STM8_Li-Battery_Full</text>
<text x="130.6" y="49.5">STM8_SOLAR_VOTAGE</text>
<text x="130.6" y="53.9">Soil humidity</text>
<text x="130.6" y="52.4">Pluviometer</text>
<text x="130.6" y="50.9">AREF_2.5V</text>
<text x="184" y="64.3">STM8_KEY-OK</text>
<text x="184" y="62.8">Sensor_Switch</text>
<text x="130.6" y="70.2">STM8_LCD_SCLK</text>
<text x="130.6" y="71.7">STM8_LCD_SDIN</text>
<text x="130.6" y="67.3">MAX608_SWITCH</text>
<text x="129.1" y="77.6">SWIM</text>
<text x="129.1" y="76.2">STM8_LCD_D/C</text>
<text x="129.1" y="80.6">STM8_SOLAR_CHARGING</text>
<text x="129.1" y="79.1">STM8_LCD_RESET</text>
<text x="136.8" y="88">VCC</text>
<text x="136.7" y="105.8">GND</text>
</g>
<g font-size="1.3" fill="#262626">
<text x="127.1" y="65">H1</text>
<text x="127.1" y="66.5">H2</text>
</g>
<g font-size="1.1">
<text x="64.5" y="32.6">开始</text>
<text x="62.8" y="37.8">系统初始化</text>
<text x="63.9" y="39.1">及检查</text>
<text x="62.8" y="43.3">显示主界面</text>
<text x="62.8" y="44.7">及提示信息</text>
<text x="48.9" y="49.5">显示相应用户</text>
<text x="49.9" y="50.8">配置界面</text>
<text x="58.1" y="49.5">N</text>
<text x="63.4" y="50.8">用户操作</text>
<text x="63.9" y="49.5">15秒无</text>
<text x="63.9" y="53.5">Y</text>
<text x="49.9" y="55.6">保存用户</text>
<text x="49.9" y="57">配置信息</text>
<text x="63.4" y="57">锁定按键</text>
<text x="63.6" y="55.6">关闭LCD</text>
<text x="62.3" y="61.2">设定实时时钟</text>
<text x="63.4" y="62.5">报时时间</text>
<text x="63.4" y="68.1">低速时钟</text>
<text x="64" y="66.8">切换到</text>
<text x="61.7" y="73">进入低功耗模式</text>
<text x="62.9" y="78.5">低功耗模式</text>
<text x="63.4" y="85.4">外部中断</text>
<text x="64.5" y="84.1">发生</text>
<text x="72.4" y="84.2">N</text>
<text x="63.7" y="91">CPU唤醒</text>
<text x="62.3" y="96.4">切换高速时钟</text>
<text x="64.5" y="101.2">判断</text>
<text x="53.9" y="107.2">实时时钟报时</text>
<text x="63.4" y="102.4">中断类型</text>
<text x="71.4" y="107.2">用户按键</text>
<text x="49.2" y="112.8">N</text>
<text x="55.1" y="112.8">是否进行</text>
<text x="71.4" y="113.4">是否解锁</text>
<text x="79.9" y="112.5">N</text>
<text x="84.3" y="113.4">返回低功耗模式</text>
<text x="33.1" y="119">N</text>
<text x="38.7" y="119">是否开启</text>
<text x="53.9" y="119.7">进行滴灌作业</text>
<text x="55.1" y="114.1">滴灌作业</text>
<text x="58.7" y="116.8">Y</text>
<text x="68.6" y="119">显示主界面及提示信</text>
<text x="75" y="116.8">Y</text>
<text x="25.1" y="125.9">关闭太阳能充电</text>
<text x="37.1" y="125.9">开启太阳能充电</text>
<text x="38.1" y="120.3">太阳能充电</text>
<text x="42.4" y="123.1">Y</text>
<text x="56.1" y="125.2">返回</text>
<text x="69.1" y="120.3">息并接受用户指令</text>
<text x="39.8" y="131.1">返回</text>
<text x="54.5" y="126.6">低功耗模式</text>
<text x="38.1" y="132.5">低功耗模式</text>
</g>
</svg>
